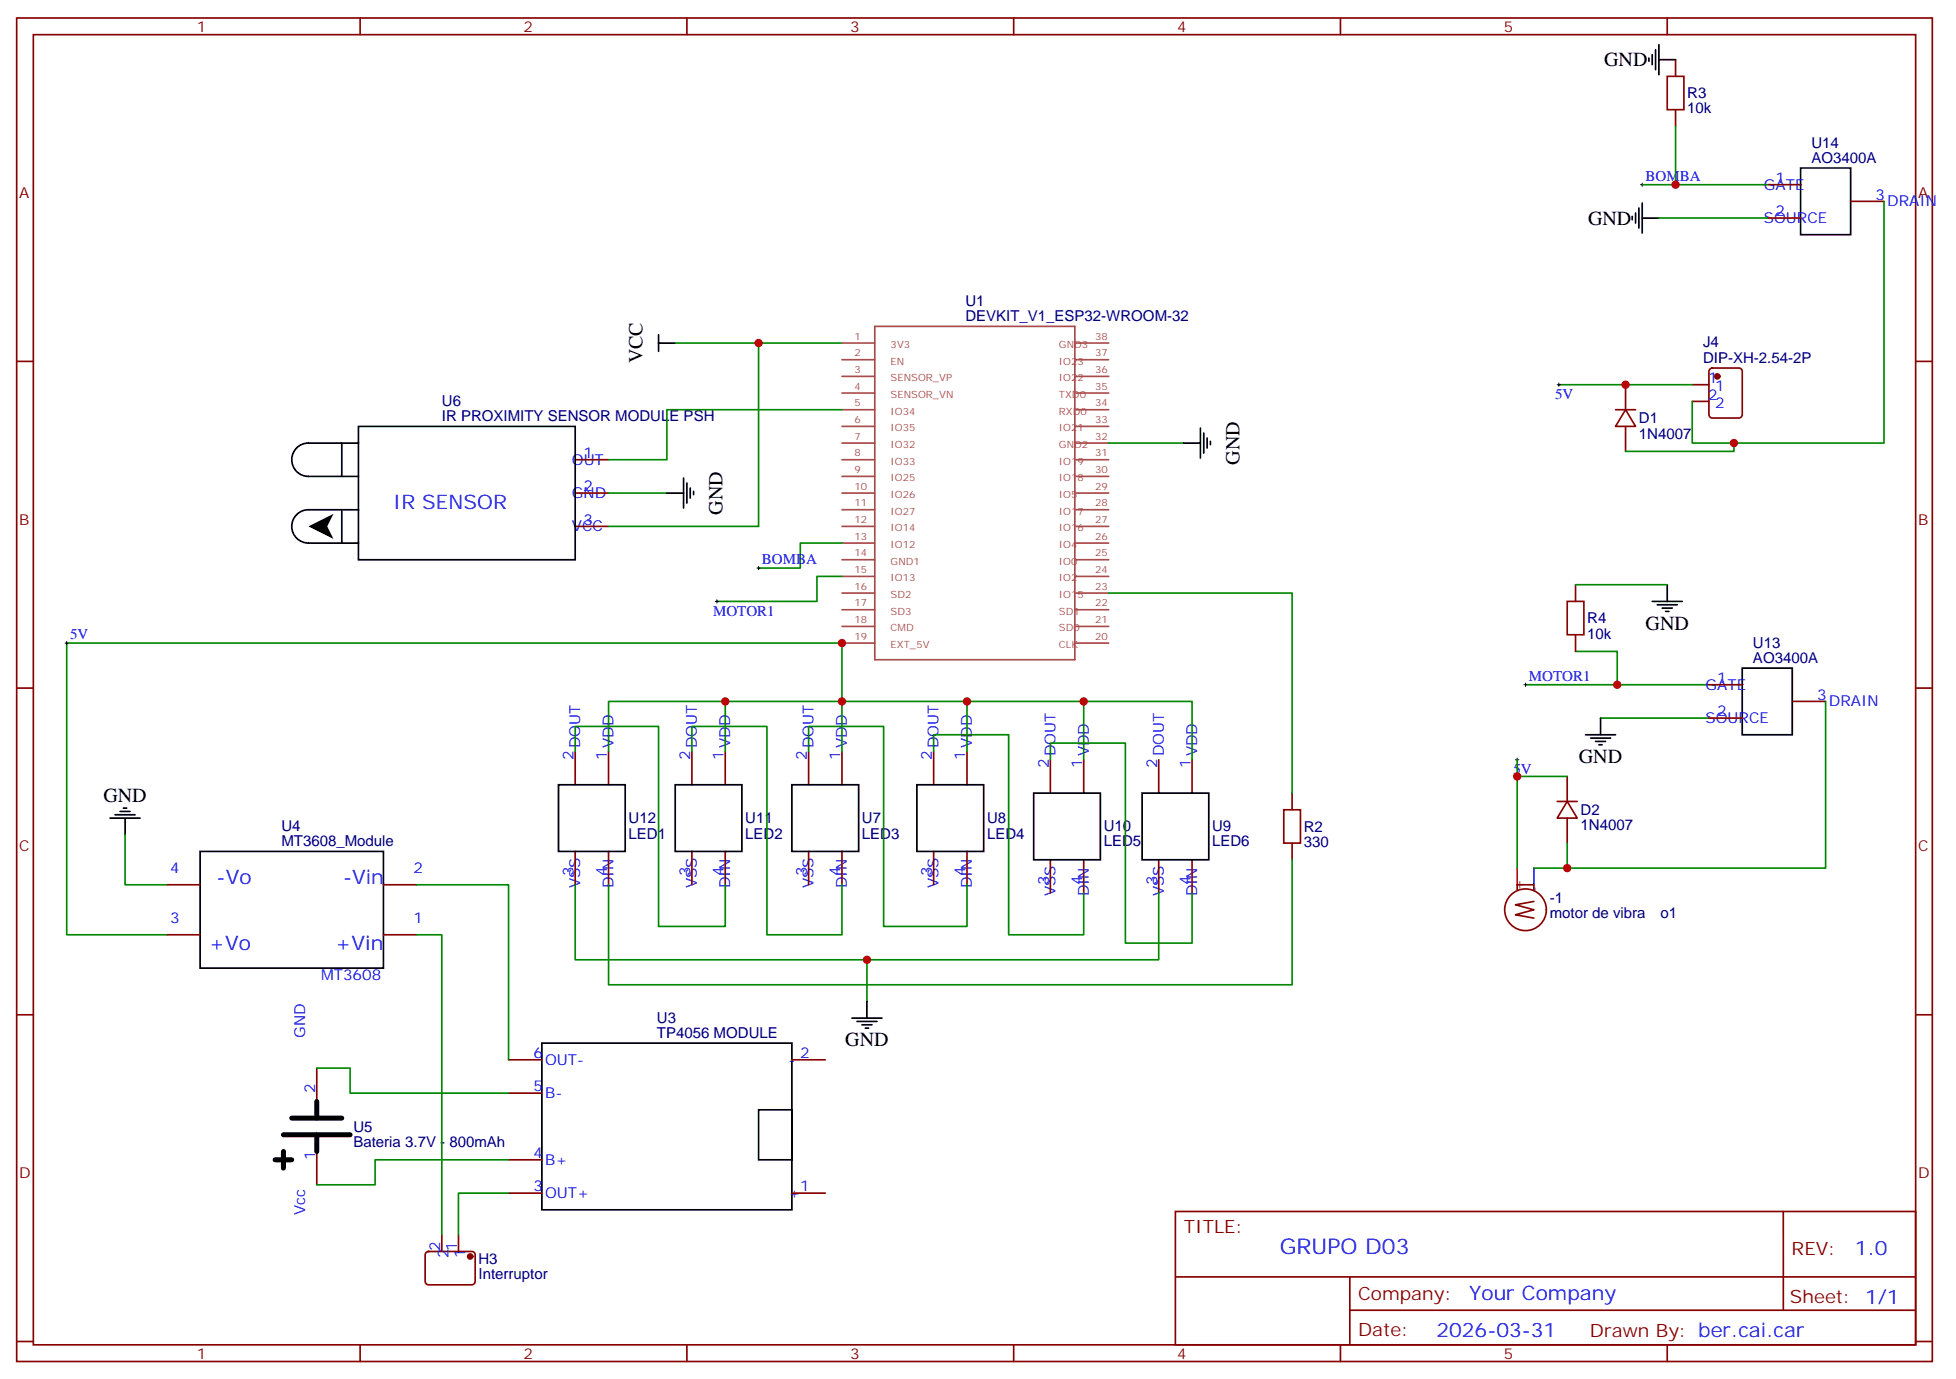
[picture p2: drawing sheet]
<svg xmlns="http://www.w3.org/2000/svg" width="414mm" height="292mm" viewBox="0 0 414 292" stroke-linecap="round" stroke-linejoin="round" font-family="sans-serif">
<g fill="none" stroke="#870000" stroke-width=".35">
<path d="M3.5 3.8h405.4v284.3h-405.4zM7.1 7.3h398.2v277.3h-398.2zM76.2 3.8v3.5M145.3 3.8v3.5M214.5 3.8v3.5M283.6 3.8v3.5M352.8 3.8v3.5M354.5 12.6v3.6M354.5 23.2v3.5M373.9 39.1h7.1M373.9 46.1h7.1M391.6 42.6h7"/>
<path d="M3.5 76.5h3.6M361.8 78.1l.5-.2h5.6a.71 .71 0 0 1 .8 .7v9.2a.76 .76 0 0 1-.8 .7h-5.6a.76 .76 0 0 1-.7-.7v-9.2zM405.3 76.5h3.6M121.7 97.3h7.1M341.8 86.7h4.3M344 86.7l2.1 3.5h-4.3zM344 81.4v5.3M344 90.2v5.3M358.1 81.4h3.5M358.1 84.9h3.5M121.7 111.4h7.1M121.7 104.4h7.1"/>
<path d="M333.4 123.8v3.5M333.4 134.3v3.6M3.5 145.6h3.6M121.7 159v7.1M128.8 159v7.1M146.4 159v7.1M153.5 159v7.1M171.1 159v7.1M178.2 159v7.1M197.6 159v7.1M204.6 159v7.1M361.6 144.9h7.1"/>
<path d="M361.6 152h7.1M379.2 148.4h7.1M405.3 145.6h3.6M222.2 160.8v7.1M229.3 160.8v7.1M245.2 160.8v7.1M252.2 160.8v7.1M273.4 167.9v3.5M273.4 178.4v3.6M329.5 169.6h4.2M331.6 169.6l2.1 3.5h-4.2zM331.6 164.3v5.3"/>
<path d="M331.6 173.1v5.3M35.3 197.8h7M35.3 187.3h7M81.1 197.8h7.1M81.1 187.3h7.1M121.7 180.2v7.1M128.8 180.2v7.1M146.4 180.2v7.1M153.5 180.2v7.1M171.1 180.2v7.1M178.2 180.2v7.1M197.6 180.2v7.1"/>
<path d="M204.6 180.2v7.1M222.2 182v7M229.3 182v7M245.2 182v7M252.2 182v7M321 188.3v-1h3.6v1M324.6 190.8l-3.9 .7 3.9 1-3.9 1.1 3.9 .7M3.5 214.8h3.6M405.3 214.8h3.6M67 226.1v7M107.6 224.3h7.1M107.6 231.4h7.1"/>
<path d="M167.6 224.3h7M67 243.7v7.1M107.6 252.5h7.1M107.6 245.5h7.1M167.6 252.5h7M248.7 256.4h156.6v28.2h-156.6zM377.3 256.4v20.9M90.2 265.1l.5-.2h9.1a.71 .71 0 0 1 .7 .7v5.6a.76 .76 0 0 1-.7 .7h-9.1a.76 .76 0 0 1-.7-.7v-5.6zM93.5 261.3v3.6M97 261.3v3.6M248.7 270.2h156.5M285.6 277.3h119.6"/>
<path d="M285.6 270.2v14.2M3.5 283.9h3.6M76.2 284.6v3.5M145.3 284.6v3.5M214.5 284.6v3.5M283.6 284.6v3.5M352.8 284.6v3.5M405.3 283.9h3.6"/>
<circle cx="322.8" cy="192.5" r="4.4"/>
</g>
<g fill="none" stroke="#000" stroke-width=".35">
<path d="M348.9 12.3v.7M349.6 11.6v2.1M350.3 10.5v4.2M351 12.6h3.5M351 9.5v6.3M381 35.6h10.6v14.1h-10.6zM345.4 45.8v.7M346.1 45.1v2.1M346.8 44v4.3M347.5 46.1h3.5M347.5 43v6.3M139.3 72.6h3.6"/>
<path d="M139.3 70.8v3.6M62.8 94.8a3.5 3.5 0 0 1 2.5-1h7v7h-7a3.5 3.5 0 0 1-3.3-2.2 3.5 3.5 0 0 1 .8-3.8zM72.3 93.8h3.5M75.8 90.2h45.9v28.3h-45.9zM250.5 93.8h3.5M254 90.6v6.3M254.7 91.7v4.2M255.4 92.7v2.1M256.1 93.4v.7M62.8 108.9a3.5 3.5 0 0 1 2.5-1h7v7h-7a3.5 3.5 0 0 1-3.3-2.1 3.5 3.5 0 0 1 .8-3.9zM72.3 107.9h3.5M72.3 100.8h3.5"/>
<path d="M72.3 114.9h3.5M141.1 104.4h3.5M144.6 101.2v6.3M145.3 102.2v4.3M146 103.3v2.1M146.8 104v.7M349.6 127.3h6.4M350.7 128h4.2M351.7 128.7h2.1M352.4 129.4h.7M352.8 123.8v3.5M335.5 155.5h6.3"/>
<path d="M336.5 156.2h4.3M337.6 156.9h2.1M338.3 157.6h.7M338.7 152v3.5M368.7 141.4h10.5v14.1h-10.5zM23.3 173.1h6.3M24.3 172.4h4.3M25.4 171.7h2.1M26.1 171h.7M26.5 173.1v3.6M118.2 166.1h14.1v14.1h-14.1zM142.9 166.1h14.1v14.1h-14.1z"/>
<path d="M167.6 166.1h14.1v14.1h-14.1zM194 166.1h14.1v14.1h-14.1zM218.7 167.9h14.1v14.1h-14.1zM241.7 167.9h14.1v14.1h-14.1zM42.3 180.2h38.8v24.7h-38.8zM180.3 215.5h6.3M181.3 216.2h4.3M182.4 216.9h2.1M183.1 217.6h.7M183.4 211.9v3.6M114.7 220.8h52.9v35.2h-52.9zM160.5 234.9h7.1v10.6h-7.1z"/>
</g>
<path d="M61.7 236.6h10.6M67 233.1v3.5M58.2 245.5h3.5M60 240.2h14.1M60 243.7v3.5M67 240.2v3.5" fill="none" stroke="#000" stroke-width="1.1"/>
<g fill="none" stroke="#008700" stroke-width=".35">
<path d="M347.5 39.1h26.4M354.5 26.7v12.4M351 46.1h22.9M398.6 42.6v51.2h-40.5v-8.9M142.9 72.6h35.3M160.5 72.6v38.8h-31.7M178.2 86.7h-37.1v10.6h-12.3M234.6 93.8h15.9M329.8 81.4h28.3M366.9 93.8v1.7h-22.9M128.8 104.4h12.3M178.2 114.9h-8.9v5.3h-8.8"/>
<path d="M178.2 122h-5.3v5.3h-21.2M234.6 125.5h38.8v42.4M333.4 137.9h8.8v7M333.4 123.8h19.4M121.7 159v-5.3h17.6v42.4h14.2v-8.8M146.4 159v-5.3h15.9v44.1h15.9v-10.5M153.5 159v-10.6h51.1v10.6M153.5 148.4h-24.7v10.6M171.1 159v-5.3h15.9v42.4h17.6v-8.8M178.2 159v-22.9h-164.1v61.7h21.2M197.6 159v-3.5h15.8v42.3h15.9v-8.8M204.6 148.4h24.7v12.4"/>
<path d="M229.3 148.4h22.9v12.4M322.8 144.9h38.8M338.7 152h22.9M386.3 148.4v35.3h-61.7M26.5 176.7v10.6h8.8M222.2 160.8v-3.5h15.9v42.3h14.1v-10.6M321 160.8v22.9M321 164.3h10.6M331.6 178.4v5.3M88.2 187.3h19.4v37M88.2 197.8h5.3v63.5M121.7 187.3v15.8h123.5v-14.1"/>
<path d="M273.4 182v26.4h-144.6v-21.1M183.4 203.1v8.8M67 226.1h7.1v5.3h33.5M107.6 245.5h-28.2v5.3h-12.4M107.6 252.5h-10.6v8.8"/>
</g>
<g fill="none" stroke="#a64a4a" stroke-width=".35">
<path d="M178.2 72.6h6.9M178.2 76.1h6.9M178.2 79.7h6.9M185.1 69.1h42.3v70.5h-42.3zM227.7 72.6h6.9M227.7 76.1h6.9M227.7 79.7h6.9M178.2 83.2h6.9M178.2 86.7h6.9M178.2 90.2h6.9M178.2 93.8h6.9M178.2 97.3h6.9"/>
<path d="M227.7 83.2h6.9M227.7 86.7h6.9M227.7 90.2h6.9M227.7 93.8h6.9M227.7 97.3h6.9M178.2 100.8h6.9M178.2 104.4h6.9M178.2 107.9h6.9M178.2 111.4h6.9M178.2 114.9h6.9M178.2 118.5h6.9M227.7 100.8h6.9"/>
<path d="M227.7 104.4h6.9M227.7 107.9h6.9M227.7 111.4h6.9M227.7 114.9h6.9M227.7 118.5h6.9M178.2 122h6.9M178.2 125.5h6.9M178.2 129h6.9M178.2 132.6h6.9M178.2 136.1h6.9M227.7 122h6.9M227.7 125.5h6.9"/>
<path d="M227.7 129h6.9M227.7 132.6h6.9M227.7 136.1h6.9"/>
</g>
<path d="M65.3 111.4l5.3-2.6-1.4 2.6 1.4 2.7z" fill="#000"/>
<g fill="#870000" stroke="#870000" stroke-width=".35">
<circle cx="363.4" cy="79.7" r=".53"/>
<circle cx="99.5" cy="265.9" r=".53"/>
</g>
<path d="M324.6 183.7v3.6" fill="none" stroke="#00f" stroke-width=".35"/>
<path d="M321 183.7v3.6" fill="none" stroke="#f00" stroke-width=".35"/>
<path d="M352.8 16.2h3.5v7h-3.5zM331.6 127.3h3.5v7h-3.5zM271.6 171.4h3.6v7h-3.6z" fill="none" stroke="#a10000" stroke-width=".35"/>
<g fill="none" stroke="#000" stroke-width=".21">
<path d="M347.1 39.1h.7M347.5 38.7v.7M329.5 81.4h.7M329.8 81.1v.7M160.5 119.9v.7M13.8 136.1h.7M14.1 135.7v.8M151.3 127.3h.7M151.7 126.9v.7M160.2 120.2h.7M322.4 144.9h.7M322.8 144.6v.7"/>
<path d="M320.7 160.8h.7M321 160.4v.7"/>
</g>
<g fill="#c00">
<circle cx="160.5" cy="72.6" r=".88"/>
<circle cx="178.2" cy="136.1" r=".88"/>
<circle cx="178.2" cy="148.4" r=".88"/>
<circle cx="204.6" cy="148.4" r=".88"/>
<circle cx="229.3" cy="148.4" r=".88"/>
<circle cx="153.5" cy="148.4" r=".88"/>
<circle cx="183.4" cy="203.1" r=".88"/>
<circle cx="366.9" cy="93.8" r=".88"/>
<circle cx="354.5" cy="39.1" r=".88"/>
<circle cx="342.2" cy="144.9" r=".88"/>
<circle cx="344" cy="81.4" r=".88"/>
<circle cx="331.6" cy="183.7" r=".88"/>
<circle cx="321" cy="164.3" r=".88"/>
</g>
<text font-size="4.6" fill="#00f" x="270.8" y="265.4">GRUPO D03</text>
<g font-size="4.2">
<text x="339.4" y="14">GND</text>
<text x="336" y="47.6">GND</text>
<text x="136" y="76.9" transform="rotate(-90 136 76.9)">VCC</text>
<text x="262.3" y="98.4" transform="rotate(-90 262.3 98.4)">GND</text>
<text x="152.9" y="108.9" transform="rotate(-90 152.9 108.9)">GND</text>
<text x="348.2" y="133.4">GND</text>
<text x="334.1" y="161.6">GND</text>
<text x="21.9" y="169.8">GND</text>
<text x="178.9" y="221.5">GND</text>
</g>
<g font-size="4.2" fill="#00f">
<text x="83.2" y="107.6">IR SENSOR</text>
<text x="45.8" y="187">-Vo</text>
<text x="72.6" y="187">-Vin</text>
<text x="44.2" y="201.1">+Vo</text>
<text x="70.9" y="201.1">+Vin</text>
<text x="392.5" y="265.7">1.0</text>
<text x="310.9" y="275.2">Your Company</text>
<text x="304" y="283">2026-03-31</text>
</g>
<g font-size="3.9" fill="#800">
<text x="250.5" y="261">TITLE:</text>
<text x="379.1" y="265.7">REV:</text>
<text x="287.4" y="275.2">Company:</text>
<text x="378.7" y="275.8">Sheet: 1/1</text>
<text x="287.4" y="282.9">Date:</text>
<text x="336.4" y="282.9">Drawn By: ber.cai.car</text>
</g>
<g font-size="3.2" fill="#800">
<text x="41.6" y="6.8">1</text>
<text x="110.8" y="6.8">2</text>
<text x="179.9" y="6.8">3</text>
<text x="249.1" y="6.8">4</text>
<text x="318.2" y="6.8">5</text>
<text x="4.1" y="41.9">A</text>
<text x="405.9" y="41.9">A</text>
<text x="4.1" y="111.1">B</text>
<text x="405.9" y="111.1">B</text>
<text x="4.1" y="180.2">C</text>
<text x="405.9" y="180.2">C</text>
<text x="4.1" y="249.3">D</text>
<text x="405.9" y="249.3">D</text>
<text x="41.6" y="287.6">1</text>
<text x="110.8" y="287.6">2</text>
<text x="179.9" y="287.6">3</text>
<text x="249.1" y="287.6">4</text>
<text x="318.2" y="287.6">5</text>
</g>
<g font-size="3.2" fill="#000080">
<text x="357" y="20.8">R3</text>
<text x="357" y="24">10k</text>
<text x="383.3" y="34.5">AO3400A</text>
<text x="383.3" y="31.3">U14</text>
<text x="204.3" y="64.8">U1</text>
<text x="204.3" y="68">DEVKIT_V1_ESP32-WROOM-32</text>
<text x="360.4" y="76.7">DIP-XH-2.54-2P</text>
<text x="360.4" y="73.5">J4</text>
<text x="93.5" y="89.2">IR PROXIMITY SENSOR MODULE PSH</text>
<text x="93.5" y="86">U6</text>
<text x="346.8" y="89.6">D1</text>
<text x="346.8" y="92.8">1N4007</text>
<text x="335.8" y="131.9">R4</text>
<text x="335.8" y="135.2">10k</text>
<text x="370.9" y="137.2">U13</text>
<text x="370.9" y="140.3">AO3400A</text>
<text x="334.4" y="172.5">D2</text>
<text x="59.5" y="179.1">MT3608_Module</text>
<text x="59.5" y="175.9">U4</text>
<text x="133" y="177.5">LED1</text>
<text x="133" y="174.3">U12</text>
<text x="157.7" y="177.5">LED2</text>
<text x="157.7" y="174.3">U11</text>
<text x="182.4" y="177.5">LED3</text>
<text x="182.4" y="174.3">U7</text>
<text x="208.8" y="177.5">LED4</text>
<text x="208.8" y="174.3">U8</text>
<text x="233.5" y="179.1">LED5</text>
<text x="233.5" y="176">U10</text>
<text x="256.5" y="179.1">LED6</text>
<text x="256.5" y="176">U9</text>
<text x="275.9" y="179.2">330</text>
<text x="275.9" y="176.1">R2</text>
<text x="334.4" y="175.7">1N4007</text>
<text x="327.9" y="191.1">-1</text>
<text x="327.9" y="194.3">motor de vibra</text>
<text x="351.4" y="194.3">o1</text>
<text x="139" y="219.7">TP4056 MODULE</text>
<text x="139" y="216.5">U3</text>
<text x="74.8" y="239.5">U5</text>
<text x="74.8" y="242.8">Bateria 3.7V - 800mAh</text>
<text x="101.2" y="267.4">H3</text>
<text x="101.2" y="270.6">Interruptor</text>
</g>
<g font-size="3.2" fill="#00f">
<text x="348.2" y="38.2">BOMBA</text>
<text x="373.2" y="40.1">GATE</text>
<text x="375.7" y="38.7">1</text>
<text x="373.2" y="47.2">SOURCE</text>
<text x="375.7" y="45.8">2</text>
<text x="396.9" y="42.3">3</text>
<text x="399.3" y="43.7">DRAIN</text>
<text x="361.4" y="81.1">1</text>
<text x="362.9" y="82.8">1</text>
<text x="329" y="84.5">5V</text>
<text x="361.4" y="84.6">2</text>
<text x="362.9" y="86.4">2</text>
<text x="121" y="98.4">OUT</text>
<text x="123.5" y="96.9">1</text>
<text x="121" y="105.4">GND</text>
<text x="123.5" y="104">2</text>
<text x="121" y="112.5">VCC</text>
<text x="123.5" y="111.1">3</text>
<text x="161.2" y="119.3">BOMBA</text>
<text x="150.9" y="130.4">MOTOR1</text>
<text x="14.8" y="135.2">5V</text>
<text x="323.5" y="144">MOTOR1</text>
<text x="360.9" y="146">GATE</text>
<text x="363.4" y="144.6">1</text>
<text x="384.5" y="148.1">3</text>
<text x="387" y="149.5">DRAIN</text>
<text x="360.9" y="153">SOURCE</text>
<text x="363.4" y="151.6">2</text>
<text x="121.4" y="160.8" transform="rotate(-90 121.4 160.8)">2</text>
<text x="122.8" y="158.3" transform="rotate(-90 122.8 158.3)">DOUT</text>
<text x="128.4" y="160.8" transform="rotate(-90 128.4 160.8)">1</text>
<text x="129.8" y="158.3" transform="rotate(-90 129.8 158.3)">VDD</text>
<text x="146" y="160.8" transform="rotate(-90 146 160.8)">2</text>
<text x="147.5" y="158.3" transform="rotate(-90 147.5 158.3)">DOUT</text>
<text x="153.1" y="160.8" transform="rotate(-90 153.1 160.8)">1</text>
<text x="154.5" y="158.3" transform="rotate(-90 154.5 158.3)">VDD</text>
<text x="170.7" y="160.8" transform="rotate(-90 170.7 160.8)">2</text>
<text x="172.2" y="158.3" transform="rotate(-90 172.2 158.3)">DOUT</text>
<text x="177.8" y="160.8" transform="rotate(-90 177.8 160.8)">1</text>
<text x="179.2" y="158.3" transform="rotate(-90 179.2 158.3)">VDD</text>
<text x="197.2" y="160.8" transform="rotate(-90 197.2 160.8)">2</text>
<text x="198.6" y="158.3" transform="rotate(-90 198.6 158.3)">DOUT</text>
<text x="204.3" y="160.8" transform="rotate(-90 204.3 160.8)">1</text>
<text x="205.7" y="158.3" transform="rotate(-90 205.7 158.3)">VDD</text>
<text x="223.3" y="160.1" transform="rotate(-90 223.3 160.1)">DOUT</text>
<text x="230.4" y="160.1" transform="rotate(-90 230.4 160.1)">VDD</text>
<text x="246.2" y="160.1" transform="rotate(-90 246.2 160.1)">DOUT</text>
<text x="253.3" y="160.1" transform="rotate(-90 253.3 160.1)">VDD</text>
<text x="221.9" y="162.6" transform="rotate(-90 221.9 162.6)">2</text>
<text x="229" y="162.6" transform="rotate(-90 229 162.6)">1</text>
<text x="244.8" y="162.6" transform="rotate(-90 244.8 162.6)">2</text>
<text x="251.9" y="162.6" transform="rotate(-90 251.9 162.6)">1</text>
<text x="320.2" y="163.9">5V</text>
<text x="36" y="184.8">4</text>
<text x="87.5" y="184.8">2</text>
<text x="121.4" y="185.5" transform="rotate(-90 121.4 185.5)">3</text>
<text x="128.4" y="185.5" transform="rotate(-90 128.4 185.5)">4</text>
<text x="146" y="185.5" transform="rotate(-90 146 185.5)">3</text>
<text x="153.1" y="185.5" transform="rotate(-90 153.1 185.5)">4</text>
<text x="170.7" y="185.5" transform="rotate(-90 170.7 185.5)">3</text>
<text x="177.8" y="185.5" transform="rotate(-90 177.8 185.5)">4</text>
<text x="197.2" y="185.5" transform="rotate(-90 197.2 185.5)">3</text>
<text x="204.3" y="185.5" transform="rotate(-90 204.3 185.5)">4</text>
<text x="122.8" y="188" transform="rotate(-90 122.8 188)">VSS</text>
<text x="129.8" y="188" transform="rotate(-90 129.8 188)">DIN</text>
<text x="147.5" y="188" transform="rotate(-90 147.5 188)">VSS</text>
<text x="154.5" y="188" transform="rotate(-90 154.5 188)">DIN</text>
<text x="172.2" y="188" transform="rotate(-90 172.2 188)">VSS</text>
<text x="179.2" y="188" transform="rotate(-90 179.2 188)">DIN</text>
<text x="198.6" y="188" transform="rotate(-90 198.6 188)">VSS</text>
<text x="205.7" y="188" transform="rotate(-90 205.7 188)">DIN</text>
<text x="221.9" y="187.3" transform="rotate(-90 221.9 187.3)">3</text>
<text x="223.3" y="189.7" transform="rotate(-90 223.3 189.7)">VSS</text>
<text x="229" y="187.3" transform="rotate(-90 229 187.3)">4</text>
<text x="230.4" y="189.7" transform="rotate(-90 230.4 189.7)">DIN</text>
<text x="244.8" y="187.3" transform="rotate(-90 244.8 187.3)">3</text>
<text x="246.2" y="189.7" transform="rotate(-90 246.2 189.7)">VSS</text>
<text x="251.9" y="187.3" transform="rotate(-90 251.9 187.3)">4</text>
<text x="253.3" y="189.7" transform="rotate(-90 253.3 189.7)">DIN</text>
<text x="325.6" y="188.9" transform="rotate(-90 325.6 188.9)">-</text>
<text x="36" y="195.4">3</text>
<text x="87.5" y="195.4">1</text>
<text x="68" y="207.4">MT3608</text>
<text x="64.6" y="219.7" transform="rotate(-90 64.6 219.7)">GND</text>
<text x="112.9" y="223.9">6</text>
<text x="115.4" y="225.4">OUT-</text>
<text x="166.9" y="225.4">-</text>
<text x="169.3" y="223.9">2</text>
<text x="66.7" y="231.4" transform="rotate(-90 66.7 231.4)">2</text>
<text x="112.9" y="231">5</text>
<text x="115.4" y="232.4">B-</text>
<text x="66.7" y="245.5" transform="rotate(-90 66.7 245.5)">1</text>
<text x="112.9" y="245.1">4</text>
<text x="115.4" y="246.5">B+</text>
<text x="64.6" y="257.1" transform="rotate(-90 64.6 257.1)">Vcc</text>
<text x="112.9" y="252.2">3</text>
<text x="115.4" y="253.6">OUT+</text>
<text x="166.9" y="253.6">+</text>
<text x="169.3" y="252.2">1</text>
<text x="93.1" y="264.7" transform="rotate(-90 93.1 264.7)">2</text>
<text x="94.9" y="266.2" transform="rotate(-90 94.9 266.2)">2</text>
<text x="96.7" y="264.7" transform="rotate(-90 96.7 264.7)">1</text>
<text x="98.4" y="266.2" transform="rotate(-90 98.4 266.2)">1</text>
</g>
<text font-size="3.2" fill="#f00" x="322.4" y="188.6" transform="rotate(-90 322.4 188.6)">+</text>
<g font-size="2.1" fill="#a54b4b">
<text x="180.8" y="71.9">1</text>
<text x="231.7" y="71.9">38</text>
<text x="180.8" y="75.4">2</text>
<text x="188.5" y="73.6">3V3</text>
<text x="188.5" y="77.2">EN</text>
<text x="224.1" y="77.2">IO23</text>
<text x="224.1" y="73.6">GND3</text>
<text x="231.7" y="75.4">37</text>
<text x="180.8" y="79">3</text>
<text x="180.8" y="82.5">4</text>
<text x="188.5" y="80.7">SENSOR_VP</text>
<text x="224.1" y="80.7">IO22</text>
<text x="231.7" y="82.5">35</text>
<text x="231.7" y="79">36</text>
<text x="180.8" y="86">5</text>
<text x="180.8" y="89.5">6</text>
<text x="188.5" y="84.2">SENSOR_VN</text>
<text x="188.5" y="87.8">IO34</text>
<text x="224.1" y="87.8">RXD0</text>
<text x="224.1" y="84.2">TXD0</text>
<text x="231.7" y="89.5">33</text>
<text x="231.7" y="86">34</text>
<text x="180.8" y="93.1">7</text>
<text x="188.5" y="91.3">IO35</text>
<text x="188.5" y="94.8">IO32</text>
<text x="224.1" y="94.8">GND2</text>
<text x="224.1" y="91.3">IO21</text>
<text x="231.7" y="93.1">32</text>
<text x="180.8" y="96.6">8</text>
<text x="180.8" y="100.1">9</text>
<text x="188.5" y="98.3">IO33</text>
<text x="188.5" y="101.9">IO25</text>
<text x="224.1" y="101.9">IO18</text>
<text x="224.1" y="98.3">IO19</text>
<text x="231.7" y="100.1">30</text>
<text x="231.7" y="96.6">31</text>
<text x="180.8" y="103.7">10</text>
<text x="180.8" y="107.2">11</text>
<text x="188.5" y="105.4">IO26</text>
<text x="224.1" y="105.4">IO5</text>
<text x="231.7" y="107.2">28</text>
<text x="231.7" y="103.7">29</text>
<text x="180.8" y="110.7">12</text>
<text x="188.5" y="108.9">IO27</text>
<text x="188.5" y="112.4">IO14</text>
<text x="224.1" y="112.4">IO16</text>
<text x="224.1" y="108.9">IO17</text>
<text x="231.7" y="110.7">27</text>
<text x="180.8" y="114.2">13</text>
<text x="180.8" y="117.8">14</text>
<text x="188.5" y="116">IO12</text>
<text x="188.5" y="119.5">GND1</text>
<text x="224.1" y="119.5">IO0</text>
<text x="224.1" y="116">IO4</text>
<text x="231.7" y="117.8">25</text>
<text x="231.7" y="114.2">26</text>
<text x="180.8" y="121.3">15</text>
<text x="180.8" y="124.8">16</text>
<text x="188.5" y="123">IO13</text>
<text x="224.1" y="123">IO2</text>
<text x="231.7" y="124.8">23</text>
<text x="231.7" y="121.3">24</text>
<text x="180.8" y="128.4">17</text>
<text x="180.8" y="131.9">18</text>
<text x="188.5" y="126.6">SD2</text>
<text x="188.5" y="130.1">SD3</text>
<text x="224.1" y="130.1">SD1</text>
<text x="224.1" y="126.6">IO15</text>
<text x="231.7" y="131.9">21</text>
<text x="231.7" y="128.4">22</text>
<text x="180.8" y="135.4">19</text>
<text x="188.5" y="133.6">CMD</text>
<text x="188.5" y="137.1">EXT_5V</text>
<text x="224.1" y="137.1">CLK</text>
<text x="224.1" y="133.6">SD0</text>
<text x="231.7" y="135.4">20</text>
</g>
</svg>
